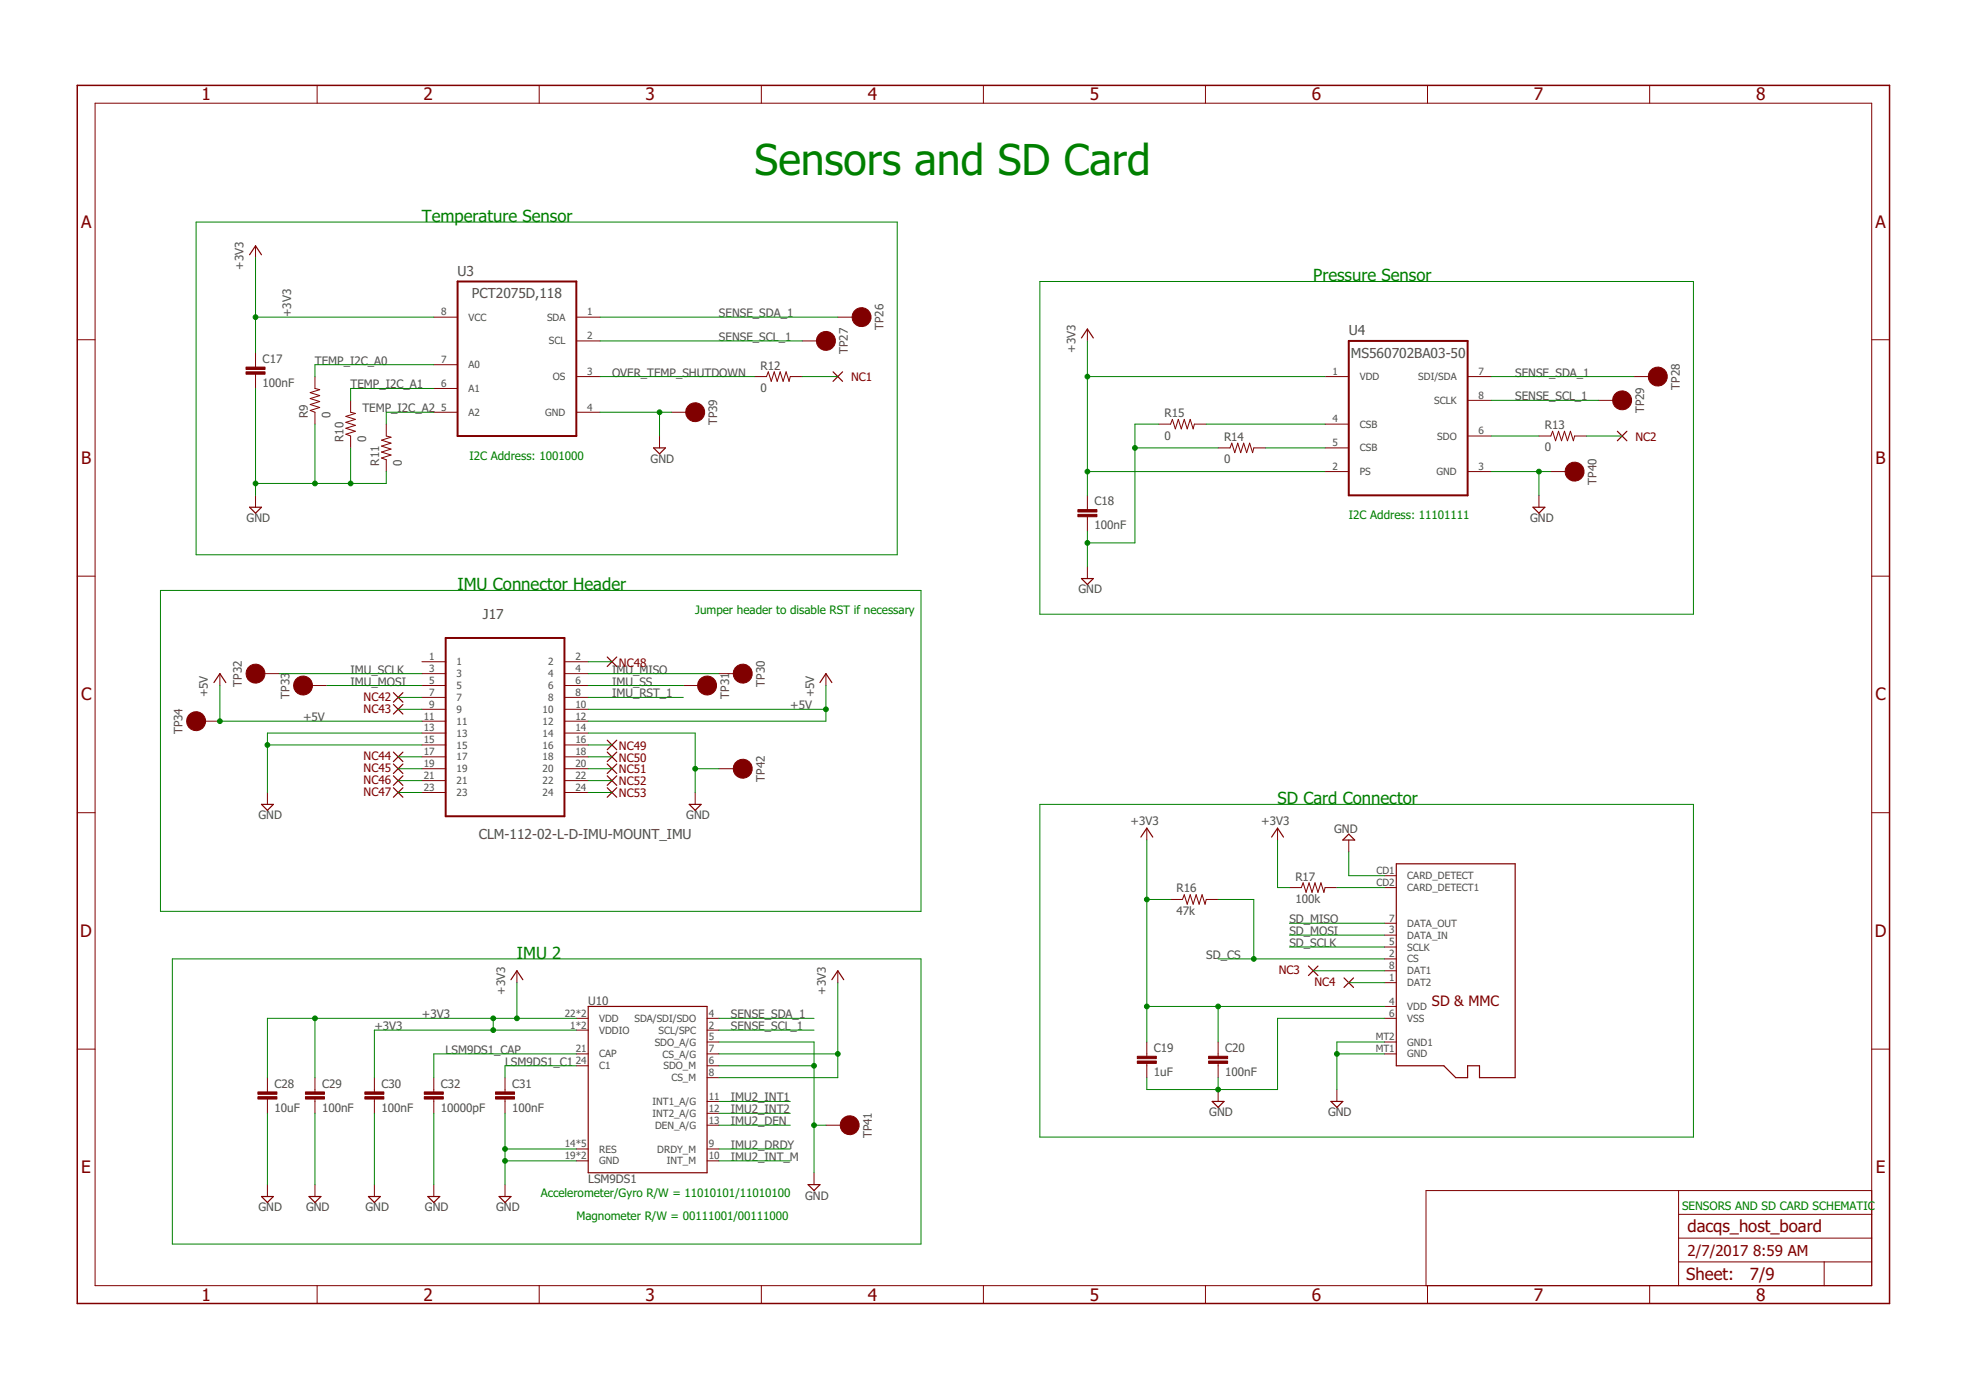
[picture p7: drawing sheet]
<svg xmlns="http://www.w3.org/2000/svg" width="420mm" height="297mm" viewBox="0 0 420 297" stroke-linecap="round" stroke-linejoin="round" font-family="sans-serif">
<g fill="none" stroke="#800000" stroke-width=".21">
<path d="M67.8 18.2v3.9M115.2 18.2v3.9M162.7 18.2v3.9M210.2 18.2v3.9M257.6 18.2v3.9M305.1 18.2v3.9M352.6 18.2v3.9M20.3 22.1h379.7v252.6h-379.7zM54.6 52.5v2.6M16.5 72.6h3.8M54.6 75.4v3M54.6 80v3"/>
<path d="M92.7 67.8h5.1M92.7 77.9h5.1M123.2 67.8h5M123.2 72.9h5M171.4 72.9h5.1M179 67.8h5.1M232.4 70.3v2.6M400 72.6h3.8M67.3 80.5v2.5l1 .3-2 .6 2 .6-2 .7 2 .6-2 .6 2 .7-2 .6 1 .4v2.5M74.9 85.6v2.5l1 .2-2 .7 2 .6-2 .7 2 .6-2 .6 2 .7-2 .6 1 .4v2.5M82.5 90.6v2.6l1.1 .2-2.1 .7 2.1 .6-2.1 .6 2.1 .7-2.1 .6 2.1 .6-2.1 .7 1 .4v2.5M92.7 83h5.1"/>
<path d="M92.7 88.1h5.1M123.2 88.1h5M123.2 80.5h5M140.9 93.2v2.5M143.5 88.1h5.1M161.3 80.5h2.5l.4-1 .6 2 .7-2 .6 2 .6-2 .7 2 .6-2 .6 2 .3-1h2.5M247.6 90.6h2.6l.3-1 .7 2.1 .6-2.1 .7 2.1 .6-2.1 .6 2.1 .7-2.1 .6 2.1 .2-1.1h2.6M260.3 95.7h2.6l.3-1 .7 2 .6-2 .7 2 .6-2 .6 2 .7-2 .6 2 .2-1h2.6M283.2 80.5h5M283.2 90.6h5M283.2 95.7h5M313.6 80.5h5.1"/>
<path d="M313.6 93.2h5.1M313.6 85.6h5.1M328.9 93.2h2.5l.4-1 .6 2 .7-2 .6 2 .6-2 .7 2 .6-2 .7 2 .2-1h2.5M341.6 85.6h5.1M349.2 80.5h5.1M54.6 105.9v2.5M232.4 105.9v3M232.4 110.4v3.1M283.2 100.8h5M313.6 100.8h5.1M328.9 105.9v2.5M331.4 100.8h5.1"/>
<path d="M16.5 123.1h3.8M232.4 121.1v2.5M400 123.1h3.8M41.9 154.1h5.1M47 144v2.5M54.6 144h5.1M64.8 146.5h5M90.2 141.4h5M90.2 144h5M90.2 146.5h5M90.2 149h5M90.2 151.6h5"/>
<path d="M90.2 154.1h5M90.2 156.7h5M90.2 159.2h5M120.6 141.4h5.1M120.6 144h5.1M120.6 146.5h5.1M120.6 149h5.1M120.6 151.6h5.1M120.6 154.1h5.1M120.6 156.7h5.1M120.6 159.2h5.1M146 146.5h5.1"/>
<path d="M153.6 144h5.1M176.5 144v2.5M16.5 173.7h3.8M57.1 169.4v2.5M90.2 161.7h5M90.2 164.3h5M90.2 166.8h5M90.2 169.4h5M120.6 161.7h5.1M120.6 164.3h5.1M120.6 166.8h5.1M120.6 169.4h5.1"/>
<path d="M148.6 169.4v2.5M153.6 164.3h5.1M245.1 177v2.5M273 177v2.5M288.2 179.5v2.6M400 173.7h3.8M250.2 192.2h2.5l.4-1 .6 2 .7-2 .6 2 .6-2 .7 2 .6-2 .6 2 .3-1h2.5M275.6 189.7h2.5l.4-1 .6 2 .7-2 .6 2 .6-2 .7 2 .6-2 .6 2 .3-1h2.5M295.9 199.8h2.5M295.9 197.3h2.5M295.9 187.1h2.5M295.9 189.7h2.5"/>
<path d="M110.5 207.5v2.5M123.2 217.6h2.5M151.1 217.6h2.5M179 207.5v2.5M295.9 204.9h2.5M295.9 217.6h2.5M295.9 215.1h2.5M295.9 202.4h2.5M295.9 207.5h2.5M295.9 210h2.5M16.5 224.2h3.8M57.1 230.3v3"/>
<path d="M57.1 234.9v3M67.3 230.3v3M67.3 234.9v3M80 230.3v3M80 234.9v3M92.7 230.3v3M92.7 234.9v3M107.9 230.3v3M107.9 234.9v3M123.2 225.2h2.5M123.2 227.8h2.5M123.2 220.1h2.5"/>
<path d="M151.1 225.2h2.5M151.1 222.7h2.5M151.1 227.8h2.5M151.1 235.4h2.5M151.1 237.9h2.5M151.1 220.1h2.5M151.1 230.3h2.5M245.1 222.7v3M245.1 227.2v3.1M260.3 222.7v3M260.3 227.2v3.1M260.3 232.8v2.6"/>
<path d="M285.7 232.8v2.6M295.9 225.2h2.5M295.9 222.7h2.5M400 224.2h3.8M57.1 253.2v2.5M67.3 253.2v2.5M80 253.2v2.5M92.7 253.2v2.5M107.9 253.2v2.5M123.2 248.1h2.5M123.2 245.5h2.5M151.1 248.1h2.5"/>
<path d="M151.1 240.5h2.5M151.1 245.5h2.5M174 250.6v2.6M176.5 240.5h5.1M358.7 254.4v20.3M358.7 259.5h41.3M400 254.4h-95.2v20.3M67.8 274.7v3.9M115.2 274.7v3.9M162.7 274.7v3.9M210.2 274.7v3.9M257.6 274.7v3.9"/>
<path d="M305.1 274.7v3.9M352.6 274.7v3.9M358.7 269.7h41.3M358.7 264.6h41.3M389.8 269.7v5"/>
</g>
<path d="M16.5 18.2h387.3v260.4h-387.3z" fill="none" stroke="#800000" stroke-width=".32"/>
<path d="M97.8 60.2h25.4v33h-25.4zM288.2 72.9h25.4v33h-25.4zM95.2 136.3h25.4v38.1h-25.4z" fill="none" stroke="#800000" stroke-width=".42"/>
<g fill="none" stroke="#800000" stroke-width=".25">
<path d="M53.3 54.4l1.3-1.9 1.3 1.9M178 79.5l2.1 2M180.1 79.5l-2.1 2M231.1 72.2l1.3-1.9 1.3 1.9M139.7 95.7h2.5l-1.3 1.3zM345.7 92.2l2 2M347.7 92.2l-2 2M53.3 108.4h2.6l-1.3 1.3zM327.6 108.4h2.6l-1.3 1.3zM231.1 123.6h2.6l-1.3 1.3zM45.7 145.9l1.3-1.9 1.3 1.9M84.1 148l2 2.1"/>
<path d="M84.1 150.6l2 2M86.1 148l-2 2.1M86.1 150.6l-2 2M129.8 140.4l2 2M129.8 158.2l2 2M131.8 140.4l-2 2M131.8 158.2l-2 2M175.2 145.9l1.3-1.9 1.3 1.9M55.9 171.9h2.5l-1.3 1.3zM84.1 160.7l2 2.1M84.1 163.3l2 2M84.1 165.8l2 2"/>
<path d="M84.1 168.3l2 2.1M86.1 160.7l-2 2.1M86.1 163.3l-2 2M86.1 165.8l-2 2M86.1 168.3l-2 2.1M129.8 160.7l2 2.1M129.8 163.3l2 2M129.8 165.8l2 2M129.8 168.3l2 2.1M131.8 160.7l-2 2.1M131.8 163.3l-2 2M131.8 165.8l-2 2"/>
<path d="M131.8 168.3l-2 2.1M147.3 171.9h2.5l-1.2 1.3zM243.8 178.9l1.3-1.9 1.3 1.9M271.8 178.9l1.2-1.9 1.3 1.9M288.2 178.2l1.3 1.3h-2.5zM298.4 184.6h25.4v45.7h-7.6v-2.5h-2.6v2.5h-2.5l-2.5-2.5h-10.2zM109.2 209.4l1.3-1.9 1.2 1.9M125.7 215.1h25.4v35.5h-25.4zM177.8 209.4l1.2-1.9 1.3 1.9M279.6 206.4l2.1 2.1M281.7 206.4l-2.1 2.1M287.2 209l2.1 2"/>
<path d="M289.3 209l-2.1 2M259.1 235.4h2.5l-1.3 1.2zM284.4 235.4h2.6l-1.3 1.2zM55.9 255.7h2.5l-1.3 1.3zM66 255.7h2.6l-1.3 1.3zM78.7 255.7h2.6l-1.3 1.3zM91.4 255.7h2.6l-1.3 1.3zM106.7 255.7h2.5l-1.3 1.3zM172.7 253.2h2.5l-1.2 1.2z"/>
</g>
<g fill="#800000" stroke="#800000" stroke-width=".21">
<path d="M52.6 79.5h4v.5h-4z"/>
<path d="M52.6 78.4h4v.6h-4z"/>
<path d="M230.4 109.9h4v.5h-4z"/>
<path d="M230.4 108.9h4v.5h-4z"/>
<path d="M243.1 226.7h4v.5h-4z"/>
<path d="M243.1 225.7h4v.5h-4z"/>
<path d="M258.3 226.7h4.1v.5h-4.1z"/>
<path d="M258.3 225.7h4.1v.5h-4.1z"/>
<path d="M55.1 234.4h4.1v.5h-4.1z"/>
<path d="M55.1 233.3h4.1v.5h-4.1z"/>
<path d="M65.3 234.4h4v.5h-4z"/>
<path d="M65.3 233.3h4v.5h-4z"/>
<path d="M78 234.4h4v.5h-4z"/>
<path d="M78 233.3h4v.5h-4z"/>
<path d="M105.9 234.4h4.1v.5h-4.1z"/>
<path d="M105.9 233.3h4.1v.5h-4.1z"/>
<path d="M90.7 234.4h4v.5h-4z"/>
<path d="M90.7 233.3h4v.5h-4z"/>
</g>
<g fill="#800000" stroke="#800000" stroke-width=".21">
<circle cx="184.1" cy="67.8" r="2.03"/>
<circle cx="176.5" cy="72.8" r="2.03"/>
<circle cx="354.3" cy="80.5" r="2.03"/>
<circle cx="346.7" cy="85.5" r="2.03"/>
<circle cx="158.7" cy="144" r="2.04"/>
<circle cx="151.1" cy="146.5" r="2.04"/>
<circle cx="54.6" cy="144" r="2.03"/>
<circle cx="64.8" cy="146.5" r="2.03"/>
<circle cx="41.9" cy="154.1" r="2.03"/>
<circle cx="148.6" cy="88.1" r="2.03"/>
<circle cx="336.5" cy="100.8" r="2.03"/>
<circle cx="181.6" cy="240.5" r="2.04"/>
<circle cx="158.7" cy="164.3" r="2.04"/>
</g>
<g fill="none" stroke="#008000" stroke-width=".21">
<path d="M41.9 47.5h149.8v71.1h-149.8zM54.6 55.1v20.3M54.6 67.8h38.1M92.7 77.9h-25.4v2.6M128.2 67.8h50.8M128.2 72.9h43.2M222.2 60.2h139.7v71.1h-139.7zM232.4 72.9v33M54.6 83v22.9M67.3 90.6v12.7M74.9 95.7v7.6M92.7 88.1h-10.2v2.5"/>
<path d="M92.7 83h-17.8v2.6M128.2 80.5h33.1M128.2 88.1h15.3M140.9 88.1v5.1M171.4 80.5h7.6M232.4 80.5h50.8M242.5 95.7h17.8M247.6 90.6h-5.1v25.4h-10.1M257.8 90.6h25.4M270.5 95.7h12.7M318.7 80.5h30.5M318.7 85.6h22.9"/>
<path d="M318.7 93.2h10.2M339 93.2h7.7M82.5 100.8v2.5h-27.9M232.4 113.5v7.6M232.4 100.8h50.8M318.7 100.8h12.7M328.9 100.8v5.1M34.3 126.2h162.5v68.6h-162.5zM47 146.5v7.6h43.2M57.1 159.2h33.1M59.7 144h30.5M69.8 146.5h20.4"/>
<path d="M85.1 151.6h5.1M85.1 149h5.1M90.2 156.7h-33.1v12.7M125.7 156.7h22.9v12.7M125.7 159.2h5.1M125.7 144h27.9M125.7 146.5h20.3M125.7 151.6h50.8M125.7 149h20.3M125.7 141.4h5.1M176.5 146.5v7.6h-50.8M85.1 164.3h5.1"/>
<path d="M85.1 161.7h5.1M85.1 166.8h5.1M85.1 169.4h5.1M125.7 164.3h5.1M125.7 161.7h5.1M125.7 166.8h5.1M125.7 169.4h5.1M148.6 164.3h5M222.2 171.9h139.7v71.1h-139.7zM245.1 179.5v43.2M273 179.5v10.2h2.6M245.1 192.2h5.1"/>
<path d="M260.3 192.2h7.6v12.7M275.6 197.3h20.3M275.6 199.8h20.3M285.7 189.7h10.2M288.2 182.1v5h7.7M36.8 204.9h160v61h-160zM67.3 217.6v12.7M105.4 217.6v2.5M110.5 210v7.6M123.2 217.6h-66.1v12.7M153.6 217.6h20.4M179 210v20.3h-25.4"/>
<path d="M245.1 215.1h50.8M260.3 215.1v7.6M260.3 204.9h35.6M275.6 202.4h20.3M280.6 207.5h15.3M288.2 210h7.7M295.9 217.6h-22.9v15.2h-27.9v-2.5M57.1 237.9v15.3M67.3 237.9v15.3M80 237.9v15.3M92.7 237.9v15.3M107.9 237.9v15.3"/>
<path d="M123.2 220.1h-43.2v10.2M123.2 225.2h-30.5v5.1M123.2 227.8h-15.3v2.5M153.6 220.1h20.4M153.6 225.2h25.4M153.6 222.7h20.4v27.9M153.6 227.8h20.4M153.6 235.4h15.3M153.6 237.9h15.3M260.3 230.3v2.5M285.7 225.2h10.2M295.9 222.7h-10.2v10.1"/>
<path d="M107.9 245.5h15.3M107.9 248.1h15.3M153.6 245.5h15.3M153.6 248.1h15.3M153.6 240.5h15.3M174 240.5h2.5"/>
</g>
<g fill="#008000" stroke="#008000" stroke-width=".21">
<circle cx="54.6" cy="67.8" r=".51"/>
<circle cx="232.4" cy="80.5" r=".51"/>
<circle cx="232.4" cy="100.8" r=".51"/>
<circle cx="245.1" cy="192.2" r=".51"/>
<circle cx="260.3" cy="215.1" r=".51"/>
<circle cx="245.1" cy="215.1" r=".51"/>
<circle cx="67.3" cy="217.6" r=".51"/>
<circle cx="105.4" cy="217.6" r=".51"/>
<circle cx="105.4" cy="220.1" r=".51"/>
<circle cx="110.5" cy="217.6" r=".51"/>
<circle cx="179" cy="225.2" r=".51"/>
<circle cx="54.6" cy="103.3" r=".51"/>
<circle cx="74.9" cy="103.3" r=".51"/>
<circle cx="67.3" cy="103.3" r=".51"/>
<circle cx="140.9" cy="88.1" r=".51"/>
<circle cx="232.4" cy="116" r=".51"/>
<circle cx="242.5" cy="95.7" r=".51"/>
<circle cx="328.9" cy="100.8" r=".51"/>
<circle cx="57.1" cy="159.2" r=".51"/>
<circle cx="148.6" cy="164.3" r=".51"/>
<circle cx="260.3" cy="232.8" r=".51"/>
<circle cx="285.7" cy="225.2" r=".51"/>
<circle cx="107.9" cy="245.5" r=".51"/>
<circle cx="107.9" cy="248.1" r=".51"/>
<circle cx="174" cy="227.8" r=".51"/>
<circle cx="174" cy="240.5" r=".51"/>
<circle cx="47" cy="154.1" r=".51"/>
<circle cx="176.5" cy="151.6" r=".51"/>
<circle cx="267.9" cy="204.9" r=".51"/>
</g>
<text font-size="9.1" fill="#008000" x="161.3" y="37.3">Sensors and SD Card</text>
<g font-size="3.7" fill="#800000">
<text x="43.1" y="21.4">1</text>
<text x="90.5" y="21.4">2</text>
<text x="138" y="21.4">3</text>
<text x="185.4" y="21.4">4</text>
<text x="232.9" y="21.4">5</text>
<text x="280.4" y="21.4">6</text>
<text x="327.8" y="21.4">7</text>
<text x="375.3" y="21.4">8</text>
<text x="17.3" y="48.6">A</text>
<text x="400.8" y="48.6">A</text>
<text x="17.3" y="99.2">B</text>
<text x="400.8" y="99.2">B</text>
<text x="17.3" y="149.7">C</text>
<text x="400.8" y="149.7">C</text>
<text x="17.2" y="200.2">D</text>
<text x="400.7" y="200.2">D</text>
<text x="17.4" y="250.8">E</text>
<text x="400.9" y="250.8">E</text>
<text x="43.1" y="277.9">1</text>
<text x="90.5" y="277.9">2</text>
<text x="138" y="277.9">3</text>
<text x="185.4" y="277.9">4</text>
<text x="232.9" y="277.9">5</text>
<text x="280.4" y="277.9">6</text>
<text x="327.8" y="277.9">7</text>
<text x="375.3" y="277.9">8</text>
</g>
<g font-size="3.6" fill="#008000">
<text x="90.2" y="47.5">Temperature Sensor</text>
<text x="280.6" y="60.2">Pressure Sensor</text>
<text x="97.8" y="126.2">IMU Connector Header</text>
<text x="273" y="171.9">SD Card Connector</text>
<text x="110.5" y="204.9">IMU 2</text>
</g>
<g font-size="3.6" fill="#800000">
<text x="360.6" y="263.3">dacqs_host_board</text>
<text x="360.4" y="273.6">Sheet:</text>
<text x="374" y="273.5">7/9</text>
</g>
<g font-size="3.2" fill="#800000">
<text x="360.6" y="268.4">2/7/2017</text>
<text x="374.7" y="268.4">8:59 AM</text>
</g>
<text font-size="3.1" fill="#800000" x="306" y="215.1">SD &amp; MMC</text>
<g font-size="2.9" fill="#505050">
<text x="97.8" y="58.9">U3</text>
<text x="100.9" y="63.7">PCT2075D,118</text>
<text x="288.3" y="71.6">U4</text>
<text x="288.7" y="76.4">MS560702BA03-50</text>
<text x="103.2" y="132.3">J17</text>
<text x="102.4" y="179.3">CLM-112-02-L-D-IMU-MOUNT_IMU</text>
</g>
<g font-size="2.5" fill="#505050">
<text x="52.1" y="57.6" transform="rotate(-90 52.1 57.6)">+3V3</text>
<text x="62.2" y="67.8" transform="rotate(-90 62.2 67.8)">+3V3</text>
<text x="153.7" y="67.8">SENSE_SDA_1</text>
<text x="188.8" y="70.5" transform="rotate(-90 188.8 70.5)">TP26</text>
<text x="56.1" y="77.5">C17</text>
<text x="67.3" y="77.9">TEMP_I2C_A0</text>
<text x="153.7" y="72.8">SENSE_SCL_1</text>
<text x="181.2" y="75.6" transform="rotate(-90 181.2 75.6)">TP27</text>
<text x="229.8" y="75.4" transform="rotate(-90 229.8 75.4)">+3V3</text>
<text x="56.1" y="82.6">100nF</text>
<text x="74.9" y="83">TEMP_I2C_A1</text>
<text x="130.8" y="80.5">OVER_TEMP_SHUTDOWN</text>
<text x="162.5" y="83.8">0</text>
<text x="162.5" y="79">R12</text>
<text x="323.8" y="80.5">SENSE_SDA_1</text>
<text x="359" y="83.2" transform="rotate(-90 359 83.2)">TP28</text>
<text x="65.8" y="89.4" transform="rotate(-90 65.8 89.4)">R9</text>
<text x="70.6" y="89.4" transform="rotate(-90 70.6 89.4)">0</text>
<text x="77.5" y="88.1">TEMP_I2C_A2</text>
<text x="248.9" y="89.1">R15</text>
<text x="323.8" y="85.5">SENSE_SCL_1</text>
<text x="351.4" y="88.3" transform="rotate(-90 351.4 88.3)">TP29</text>
<text x="73.4" y="94.4" transform="rotate(-90 73.4 94.4)">R10</text>
<text x="78.2" y="94.4" transform="rotate(-90 78.2 94.4)">0</text>
<text x="153.3" y="90.9" transform="rotate(-90 153.3 90.9)">TP39</text>
<text x="248.9" y="93.9">0</text>
<text x="261.6" y="94.2">R14</text>
<text x="330.2" y="91.7">R13</text>
<text x="81" y="99.5" transform="rotate(-90 81 99.5)">R11</text>
<text x="85.8" y="99.5" transform="rotate(-90 85.8 99.5)">0</text>
<text x="139.1" y="98.9">GND</text>
<text x="261.6" y="99">0</text>
<text x="330.2" y="96.5">0</text>
<text x="341.2" y="103.6" transform="rotate(-90 341.2 103.6)">TP40</text>
<text x="52.7" y="111.6">GND</text>
<text x="233.9" y="113.1">100nF</text>
<text x="233.9" y="108">C18</text>
<text x="327" y="111.6">GND</text>
<text x="230.5" y="126.8">GND</text>
<text x="74.9" y="144">IMU_SCLK</text>
<text x="130.8" y="144">IMU_MISO</text>
<text x="44.4" y="149" transform="rotate(-90 44.4 149)">+5V</text>
<text x="51.7" y="146.7" transform="rotate(-90 51.7 146.7)">TP32</text>
<text x="61.8" y="149.3" transform="rotate(-90 61.8 149.3)">TP33</text>
<text x="74.9" y="146.5">IMU_MOSI</text>
<text x="130.8" y="146.5">IMU_SS</text>
<text x="130.8" y="149">IMU_RST_1</text>
<text x="155.8" y="149.3" transform="rotate(-90 155.8 149.3)">TP31</text>
<text x="163.4" y="146.7" transform="rotate(-90 163.4 146.7)">TP30</text>
<text x="174" y="149" transform="rotate(-90 174 149)">+5V</text>
<text x="64.8" y="154.1">+5V</text>
<text x="168.9" y="151.6">+5V</text>
<text x="39" y="156.9" transform="rotate(-90 39 156.9)">TP34</text>
<text x="163.4" y="167" transform="rotate(-90 163.4 167)">TP42</text>
<text x="55.2" y="175.1">GND</text>
<text x="146.7" y="175.1">GND</text>
<text x="241.6" y="176.2">+3V3</text>
<text x="269.5" y="176.2">+3V3</text>
<text x="285.1" y="178.1">GND</text>
<text x="251.4" y="190.7">R16</text>
<text x="276.8" y="188.2">R17</text>
<text x="251.4" y="195.5">47k</text>
<text x="275.6" y="197.3">SD_MISO</text>
<text x="276.8" y="193">100k</text>
<text x="275.6" y="199.8">SD_MOSI</text>
<text x="275.6" y="202.4">SD_SCLK</text>
<text x="257.8" y="204.9">SD_CS</text>
<text x="107.9" y="212.5" transform="rotate(-90 107.9 212.5)">+3V3</text>
<text x="125.7" y="214.7">U10</text>
<text x="176.5" y="212.5" transform="rotate(-90 176.5 212.5)">+3V3</text>
<text x="80" y="220.1">+3V3</text>
<text x="90.2" y="217.6">+3V3</text>
<text x="156.2" y="220.1">SENSE_SCL_1</text>
<text x="156.2" y="217.6">SENSE_SDA_1</text>
<text x="95.2" y="225.2">LSM9DS1_CAP</text>
<text x="107.9" y="227.8">LSM9DS1_C1</text>
<text x="246.6" y="224.8">C19</text>
<text x="261.8" y="224.8">C20</text>
<text x="58.7" y="232.5">C28</text>
<text x="68.8" y="232.5">C29</text>
<text x="81.5" y="232.5">C30</text>
<text x="94.2" y="232.5">C32</text>
<text x="109.5" y="232.5">C31</text>
<text x="246.6" y="229.9">1uF</text>
<text x="261.8" y="229.9">100nF</text>
<text x="58.7" y="237.5">10uF</text>
<text x="68.8" y="237.5">100nF</text>
<text x="81.5" y="237.5">100nF</text>
<text x="94.2" y="237.5">10000pF</text>
<text x="109.5" y="237.5">100nF</text>
<text x="156.2" y="235.4">IMU2_INT1</text>
<text x="156.2" y="237.9">IMU2_INT2</text>
<text x="258.4" y="238.6">GND</text>
<text x="283.8" y="238.6">GND</text>
<text x="156.2" y="240.5">IMU2_DEN</text>
<text x="156.2" y="245.5">IMU2_DRDY</text>
<text x="186.3" y="243.2" transform="rotate(-90 186.3 243.2)">TP41</text>
<text x="156.2" y="248.1">IMU2_INT_M</text>
<text x="125.7" y="252.8">LSM9DS1</text>
<text x="172.1" y="256.3">GND</text>
<text x="55.2" y="258.9">GND</text>
<text x="65.4" y="258.9">GND</text>
<text x="78.1" y="258.9">GND</text>
<text x="90.8" y="258.9">GND</text>
<text x="106" y="258.9">GND</text>
</g>
<g font-size="2.5" fill="#800000">
<text x="181.9" y="81.5">NC1</text>
<text x="349.5" y="94.2">NC2</text>
<text x="132.3" y="142.4">NC48</text>
<text x="77.7" y="149.8">NC42</text>
<text x="77.7" y="152.3">NC43</text>
<text x="132.3" y="160.2">NC49</text>
<text x="77.7" y="162.5">NC44</text>
<text x="77.7" y="165">NC45</text>
<text x="77.7" y="167.6">NC46</text>
<text x="132.3" y="162.8">NC50</text>
<text x="132.3" y="165.3">NC51</text>
<text x="132.3" y="167.8">NC52</text>
<text x="77.7" y="170.1">NC47</text>
<text x="132.3" y="170.4">NC53</text>
<text x="273.3" y="208.2">NC3</text>
<text x="280.9" y="210.7">NC4</text>
</g>
<g font-size="2.5" fill="#008000">
<text x="100.3" y="98.2">I2C Address: 1001000</text>
<text x="288.3" y="110.9">I2C Address: 11101111</text>
<text x="148.6" y="131.3">Jumper header to disable RST if necessary</text>
<text x="115.6" y="255.7">Accelerometer/Gyro R/W = 11010101/11010100</text>
<text x="123.2" y="260.8">Magnometer R/W = 00111001/00111000</text>
<text x="359.5" y="258.6">SENSORS AND SD CARD SCHEMATIC</text>
</g>
<g font-size="2.1" fill="#505050">
<text x="94.3" y="67.4">8</text>
<text x="100.1" y="68.5">VCC</text>
<text x="116.9" y="68.5">SDA</text>
<text x="125.5" y="67.4">1</text>
<text x="94.3" y="77.6">7</text>
<text x="117.3" y="73.6">SCL</text>
<text x="125.5" y="72.5">2</text>
<text x="94.3" y="82.7">6</text>
<text x="100.1" y="78.7">A0</text>
<text x="100.1" y="83.8">A1</text>
<text x="118.2" y="81.2">OS</text>
<text x="125.5" y="80.1">3</text>
<text x="284.8" y="80.1">1</text>
<text x="290.6" y="81.2">VDD</text>
<text x="303.1" y="81.2">SDI/SDA</text>
<text x="316" y="80.1">7</text>
<text x="94.3" y="87.7">5</text>
<text x="100.1" y="88.8">A2</text>
<text x="116.5" y="88.8">GND</text>
<text x="125.5" y="87.7">4</text>
<text x="306.5" y="86.3">SCLK</text>
<text x="316" y="85.2">8</text>
<text x="284.8" y="90.3">4</text>
<text x="284.8" y="95.4">5</text>
<text x="290.6" y="91.4">CSB</text>
<text x="307.2" y="93.9">SDO</text>
<text x="316" y="92.8">6</text>
<text x="284.8" y="100.4">2</text>
<text x="290.6" y="101.5">PS</text>
<text x="290.6" y="96.5">CSB</text>
<text x="307" y="101.5">GND</text>
<text x="316" y="100.4">3</text>
<text x="91.7" y="141.1">1</text>
<text x="91.7" y="143.6">3</text>
<text x="97.6" y="142.2">1</text>
<text x="117.1" y="142.2">2</text>
<text x="123" y="141.1">2</text>
<text x="123" y="143.6">4</text>
<text x="91.7" y="146.1">5</text>
<text x="91.7" y="148.7">7</text>
<text x="97.6" y="144.7">3</text>
<text x="97.6" y="147.3">5</text>
<text x="97.6" y="149.8">7</text>
<text x="117.1" y="144.7">4</text>
<text x="117.1" y="147.3">6</text>
<text x="117.1" y="149.8">8</text>
<text x="123" y="146.1">6</text>
<text x="123" y="148.7">8</text>
<text x="90.6" y="153.8">11</text>
<text x="91.7" y="151.2">9</text>
<text x="97.6" y="152.3">9</text>
<text x="97.6" y="154.9">11</text>
<text x="116" y="152.3">10</text>
<text x="116" y="154.9">12</text>
<text x="123" y="151.2">10</text>
<text x="123" y="153.8">12</text>
<text x="90.6" y="156.3">13</text>
<text x="90.6" y="158.8">15</text>
<text x="90.6" y="161.4">17</text>
<text x="97.6" y="157.4">13</text>
<text x="97.6" y="160">15</text>
<text x="116" y="157.4">14</text>
<text x="116" y="160">16</text>
<text x="123" y="156.3">14</text>
<text x="123" y="158.8">16</text>
<text x="123" y="161.4">18</text>
<text x="90.6" y="163.9">19</text>
<text x="90.6" y="166.5">21</text>
<text x="97.6" y="162.5">17</text>
<text x="97.6" y="165">19</text>
<text x="97.6" y="167.6">21</text>
<text x="116" y="162.5">18</text>
<text x="116" y="165">20</text>
<text x="116" y="167.6">22</text>
<text x="123" y="163.9">20</text>
<text x="123" y="166.5">22</text>
<text x="90.6" y="169">23</text>
<text x="97.6" y="170.1">23</text>
<text x="116" y="170.1">24</text>
<text x="123" y="169">24</text>
<text x="294.1" y="186.8">CD1</text>
<text x="294.1" y="189.3">CD2</text>
<text x="300.8" y="187.9">CARD_DETECT</text>
<text x="300.8" y="190.4">CARD_DETECT1</text>
<text x="296.9" y="196.9">7</text>
<text x="296.9" y="199.5">3</text>
<text x="296.9" y="202">5</text>
<text x="300.8" y="200.6">DATA_IN</text>
<text x="300.8" y="203.1">SCLK</text>
<text x="300.8" y="198">DATA_OUT</text>
<text x="296.9" y="204.6">2</text>
<text x="296.9" y="207.1">8</text>
<text x="296.9" y="209.6">1</text>
<text x="300.8" y="205.7">CS</text>
<text x="300.8" y="208.2">DAT1</text>
<text x="296.9" y="214.7">4</text>
<text x="300.8" y="215.8">VDD</text>
<text x="300.8" y="210.7">DAT2</text>
<text x="120.7" y="217.2">22*2</text>
<text x="121.9" y="219.8">1*2</text>
<text x="128.1" y="218.4">VDD</text>
<text x="128.1" y="220.9">VDDIO</text>
<text x="135.6" y="218.4">SDA/SDI/SDO</text>
<text x="140.8" y="220.9">SCL/SPC</text>
<text x="151.5" y="219.8">2</text>
<text x="151.5" y="217.2">4</text>
<text x="296.9" y="217.2">6</text>
<text x="300.8" y="218.4">VSS</text>
<text x="123" y="227.4">24</text>
<text x="123" y="224.9">21</text>
<text x="128.1" y="226">CAP</text>
<text x="139.9" y="223.4">SDO_A/G</text>
<text x="141.6" y="226">CS_A/G</text>
<text x="151.5" y="224.9">7</text>
<text x="151.5" y="227.4">6</text>
<text x="151.5" y="222.3">5</text>
<text x="294" y="224.9">MT1</text>
<text x="294" y="222.3">MT2</text>
<text x="300.8" y="226">GND</text>
<text x="300.8" y="223.4">GND1</text>
<text x="128.1" y="228.5">C1</text>
<text x="141.8" y="228.5">SDO_M</text>
<text x="143.5" y="231.1">CS_M</text>
<text x="151.5" y="229.9">8</text>
<text x="139.4" y="236.1">INT1_A/G</text>
<text x="139.4" y="238.7">INT2_A/G</text>
<text x="151.5" y="235">11</text>
<text x="151.5" y="237.6">12</text>
<text x="120.7" y="245.2">14*5</text>
<text x="140" y="241.2">DEN_A/G</text>
<text x="151.5" y="240.1">13</text>
<text x="151.5" y="245.2">9</text>
<text x="120.7" y="247.7">19*2</text>
<text x="128.1" y="248.8">GND</text>
<text x="128.1" y="246.3">RES</text>
<text x="140.5" y="246.3">DRDY_M</text>
<text x="142.5" y="248.8">INT_M</text>
<text x="151.5" y="247.7">10</text>
</g>
</svg>
